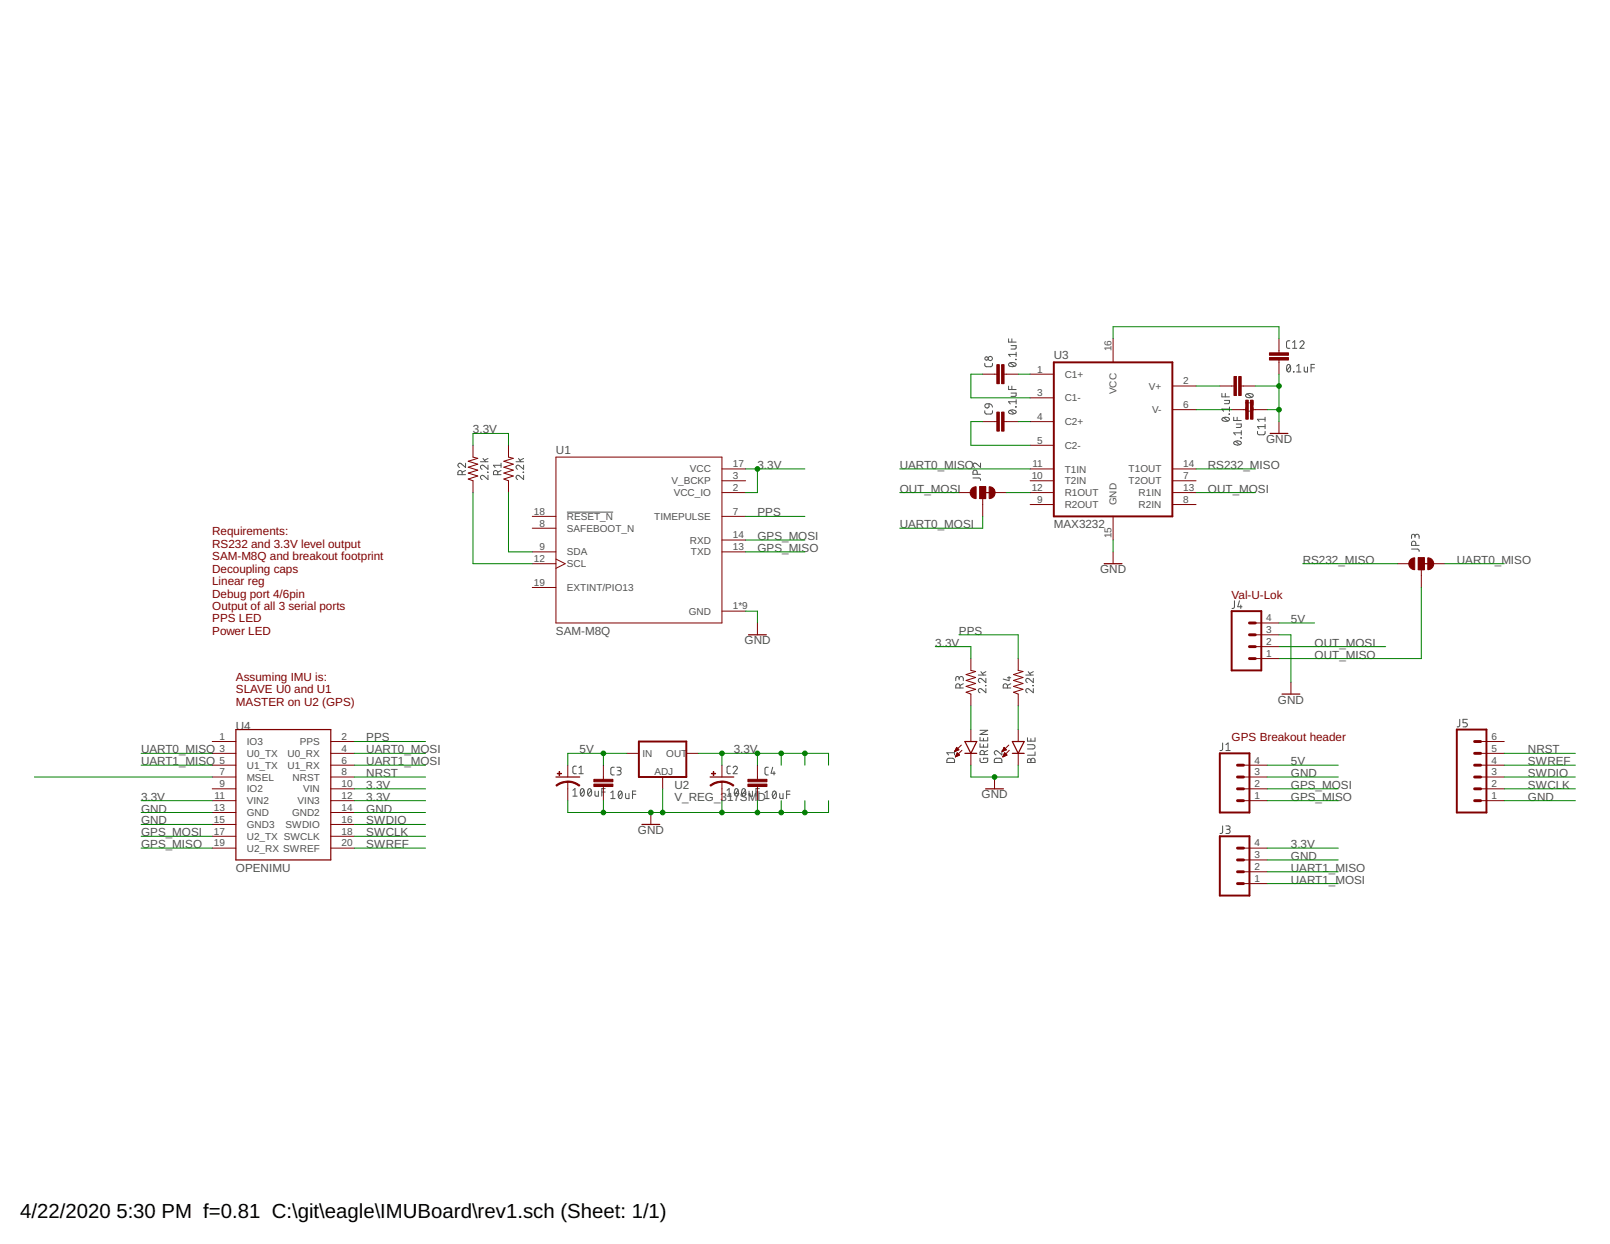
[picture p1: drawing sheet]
<svg xmlns="http://www.w3.org/2000/svg" width="279mm" height="216mm" viewBox="0 0 279 216" stroke-linecap="round" stroke-linejoin="round" font-family="sans-serif">
<g fill="none" stroke="#505050" stroke-width=".17">
<path d="M175 58.8v.6h1.3M175.5 60h.8l-.1 .5-.7 .1M175.6 58.8v.6M223.8 59.1l-.4 .1-.1 .2v.9l.1 .1 .4 .1M224.3 59.4l.4-.3v1.4M225.6 59.4a.36 .36 0 0 1 .5-.2 .36 .36 0 0 1 .1 .5l-.6 .8h.7M83.8 79.6l.5 .5M84.7 79.6l-.6 .3M90 79.6l.4 .5M90.9 79.6l-.7 .3M170.9 63.1v.4l.3 .1h.8l.2-.2v-.3M170.9 71.3v.4l.3 .2 .8-.1 .2-.2v-.3"/>
<path d="M171 70.2l.6-.1v.4a.37 .37 0 0 1-.5 .3 .37 .37 0 0 1-.1-.6zM171.6 70.1l.4 .1 .2 .5M175 67v.6h1.3M175.1 63.1a.82 .82 0 0 1 1.2 .2 .76 .76 0 0 1-1.3 0zM175.1 71.3a.82 .82 0 0 1 1.2 .2 .78 .78 0 0 1-1.3 0zM175.3 63l.7 .6M175.3 71.2l.7 .6M175.5 68.2h.8l-.1 .6h-.7M175.6 67v.6M176.3 62.4h.1M176.3 70.6v.1zM176.3 61.1v.8"/>
<path d="M176.3 69.4v.7M176.3 61.5h-1.3l.3 .4M176.3 69.7h-1.3l.3 .4M212 68.3v.6h1.4M212.1 72.6a.72 .72 0 0 1 1.2 .3 .84 .84 0 0 1-1.3-.1zM212.3 72.5l.8 .6M212.5 69.5h.9l-.1 .5-.8 .1M212.6 68.3v.6M213.3 71.8l.1 .1zM213.4 70.6v.8M213.4 71h-1.4l.3 .4M214.1 72.4v.6h1.3"/>
<path d="M214.2 76.7a.72 .72 0 0 1 1.2 .3 .81 .81 0 0 1-1.3-.1zM214.4 76.6l.7 .6M214.5 73.6h.9l-.1 .5-.8 .1M214.7 72.4v.6M215.3 76h.1zM215.4 74.7v.8M215.4 75.1h-1.3l.3 .4M216.2 70.8v.4l.3 .2 .8-.1 .2-.1v-.4M216.2 68.5a.84 .84 0 0 1 1.3 .2 .8 .8 0 0 1-1.3 0zM216.5 68.4l.7 .5M217.5 69.6v.7M217.5 69.9h-1.3l.3 .4"/>
<path d="M218.2 74.9v.4l.3 .2 .9-.1 .1-.1v-.4M219.5 72.4v.7M219.5 73.7v.7M219.5 74h-1.3l.3 .4M219.5 72.8h-1.3l.3 .3M223.4 63.3l.2-.1a.78 .78 0 0 1 0 1.4 .81 .81 0 0 1-.2-1.3zM223.9 63.5l-.6 .8M224.3 60.5h.7M224.5 64.5l.1 .1zM225 64.6h.8M225 63.5l.4-.3v1.4M226.3 63.7l.1 .8 .1 .1h.4v-.9"/>
<path d="M227.5 63.8h.6M228.1 63.2h-.6v1.4M80.2 82.4v-.4a.37 .37 0 0 0-.4-.3 .37 .37 0 0 0-.3 .3v.4h1.3M80.8 80.4v.7l-.7-.6a.36 .36 0 0 0-.6 .1 .36 .36 0 0 0 .3 .5M80.8 81.7l-.6 .2M83.4 80.1h1.3M84.6 81.9l.1 .1zM84.7 82.5v.7l-.7-.6a.37 .37 0 0 0-.6 .1 .37 .37 0 0 0 .3 .5M84.7 80.7v.7l-.7-.6a.36 .36 0 0 0-.6 .1 .36 .36 0 0 0 .3 .5M86.4 82.4v-.4a.37 .37 0 0 0-.4-.3 .37 .37 0 0 0-.4 .3v.4h1.4M87 81.7l-.6 .2M87 80.8h-1.4l.3 .3"/>
<path d="M87 80.4v.7M89.6 80.1h1.3M90.8 81.9l.1 .1zM90.9 82.5v.7l-.8-.6a.36 .36 0 0 0-.5 .1 .36 .36 0 0 0 .2 .5M90.9 80.7v.7l-.8-.6a.36 .36 0 0 0-.5 .1 .36 .36 0 0 0 .2 .5M98.4 88.9h8M168.8 83h1.2l.2 .4M169.6 82.3v-.3a.37 .37 0 0 0-.4-.4 .37 .37 0 0 0-.4 .4v.3h1.4M170.2 80.4v.7l-.8-.6a.37 .37 0 0 0-.5 .1 .37 .37 0 0 0 .2 .5M245 95.3h1.1l.2 .4M245.6 93.1a.36 .36 0 0 1 .3-.4 .36 .36 0 0 1 .4 .4v.4M245.6 93.3l-.1-.4-.3-.2-.2 .2v.6"/>
<path d="M245.7 94.7v-.4a.37 .37 0 0 0-.4-.4 .37 .37 0 0 0-.3 .4v.4h1.3M166.5 117.8a.36 .36 0 0 1 .3-.4 .36 .36 0 0 1 .4 .4v.3M166.5 118l-.2-.5-.2-.1-.2 .3v.4M166.6 119.4v-.4a.37 .37 0 0 0-.4-.3 .37 .37 0 0 0-.3 .3v.4h1.3M167.2 118.7l-.6 .3M169.8 117.2h1.3M170.2 116.6l.4 .6M171 119h.1zM171.1 119.5v.7l-.7-.6a.36 .36 0 0 0-.6 .1 .36 .36 0 0 0 .3 .5M171.1 117.7v.8l-.7-.7a.37 .37 0 0 0-.6 .2 .37 .37 0 0 0 .3 .5M171.1 116.6l-.6 .3M174.8 119.4v-.4a.37 .37 0 0 0-.3-.3 .37 .37 0 0 0-.4 .3v.4h1.3"/>
<path d="M174.8 117.6h.6M175.1 117.4v.7l-1-.2M175.4 118.7l-.6 .3M178 117.2h1.3M178.4 116.6l.5 .6M179.2 119h.1zM179.3 119.5v.7l-.7-.6a.35 .35 0 0 0-.6 .1 .35 .35 0 0 0 .3 .5M179.3 117.7v.8l-.7-.7a.36 .36 0 0 0-.6 .2 .36 .36 0 0 0 .3 .5M179.3 116.6l-.6 .3M214.2 104.3v1.1l-.1 .2h-.3M215.1 104.3l-.3 1h.7M215.3 105v.6"/>
<path d="M99.4 137.2l.4-.3v1.3M99.4 138.2h.8M100 133h-.4l-.2 .2v.9l.2 .2h.4M100.5 134.3h.7M100.5 133.2l.3-.2v1.3M100.9 136.9h.1a.78 .78 0 0 1 0 1.3 .81 .81 0 0 1-.1-1.3zM101.3 137.2l-.5 .7M102.1 136.9h.2a.78 .78 0 0 1 0 1.3 .81 .81 0 0 1-.2-1.3zM102.6 137.2l-.6 .7M103.3 137.3v.8l.2 .1h.3v-.9M104.4 137.5h.6M105 136.9h-.6v1.3"/>
<path d="M106 137.6l.4-.3v1.3M106 138.6h.7M106.6 133.2h-.4l-.2 .3v.8l.2 .2h.4M107.1 133.2h.4l.3 .2-.2 .3-.4 .1M107.4 133.8a.37 .37 0 0 1 .4 .3 .37 .37 0 0 1-.4 .4h-.3M107.4 137.4l.2-.1a.78 .78 0 0 1 0 1.3 .82 .82 0 0 1-.2-1.2zM107.9 137.6l-.6 .7M108.6 137.7v.7l.2 .2h.4v-.9M109.8 137.9h.5M110.3 137.3h-.5v1.3M126.2 138.2h.7M126.2 137.2l.3-.3v1.3"/>
<path d="M126.7 133h-.4l-.1 .2v.9l.1 .2h.4M127.2 133.2a.35 .35 0 0 1 .5-.2 .35 .35 0 0 1 .1 .5l-.6 .8h.8M127.6 136.9h.2a.78 .78 0 0 1 0 1.3 .83 .83 0 0 1-.2-1.3zM128.1 137.2l-.6 .7M128.9 136.9h.2a.76 .76 0 0 1 0 1.3 .81 .81 0 0 1-.2-1.3zM129.3 137.2l-.5 .7M130 137.3v.7l.2 .2h.4v-.9M131.2 137.5h.6M131.8 136.9h-.6v1.3M132.8 138.6h.7M132.8 137.6l.3-.3v1.3M133.3 133.2h-.4l-.1 .3v.8l.1 .2h.4"/>
<path d="M134.1 133.2l-.3 1h.7M134.2 137.4l.2-.1a.78 .78 0 0 1 0 1.3 .84 .84 0 0 1-.2-1.2zM134.3 133.9v.6M134.7 137.6l-.6 .7M135.3 137.7v.8l.2 .1h.4v-.9M136.5 137.9h.6M137.1 137.3h-.6v1.3M164.4 131.7l1-.1 .3 .4v.3h-1.4zM165.7 130.3v.7M165.7 130.6h-1.4l.3 .4M170.1 131.6v.4l.1 .3h.9l.3-.2v-.5h-.7v.2M170.1 128v.6h1.3v-.6"/>
<path d="M170.1 129.1v.6h1.3v-.6M170.1 126.7h1.3l-1.3 .8h1.3M170.7 128.1v.5M170.7 129.2v.5M170.8 131v-.4a.37 .37 0 0 0-.4-.4 .37 .37 0 0 0-.3 .4v.4h1.3M171.4 130.2l-.6 .3M172.7 131.7l1-.1 .1 .2 .1 .5h-1.3zM173.9 130.3v.7l-.8-.6a.37 .37 0 0 0-.5 .1 .37 .37 0 0 0 .2 .5M178.3 129.2h1a.37 .37 0 0 1 .3 .4 .37 .37 0 0 1-.3 .4h-1M178.3 128v.6h1.3v-.6M178.4 131.7h.4l.1 .3a.36 .36 0 0 1 .4-.4 .36 .36 0 0 1 .3 .4v.3h-1.3zM178.9 128.2v.4"/>
<path d="M178.9 132v.3M179.6 130.5v.6h-1.3M212.2 128.9v1.2l-.5 .2M212.7 130.3h.8M212.7 129.2l.4-.3v1.4M253.3 124.8v1.2l-.4 .2M254.6 124.8h-.7v.6h.4a.36 .36 0 0 1 .3 .4 .36 .36 0 0 1-.3 .4h-.4M212.2 143.3v1.2l-.5 .2M212.7 143.3h.5l.3 .3-.2 .3h-.4M213.1 143.9a.36 .36 0 0 1 .4 .4 .36 .36 0 0 1-.4 .4h-.4"/>
<circle cx="171.2" cy="62.2" r=".29"/>
<circle cx="171.9" cy="62.2" r=".37"/>
</g>
<g fill="none" stroke="#800000" stroke-width=".17">
<path d="M193.2 58.8v4.1M222 58.8v2.4M82.1 77.3v2l.8 .2-1.6 .6 1.6 .5-1.6 .5 1.6 .5-1.6 .5 1.6 .5-1.6 .5 .8 .3v2.1M88.2 77.3v2l.9 .2-1.7 .6 1.7 .5-1.7 .5 1.7 .5-1.7 .5 1.7 .5-1.7 .5 .8 .3v2.1M96.5 79.3h28.8v28.8h-28.8zM170.5 64.9h2.5M170.5 73.2h2.5M174.2 64.9h2.5M174.2 73.2h2.5M178.8 64.9h4.1M178.8 69h4.1M178.8 73.2h4.1"/>
<path d="M178.8 77.3h4.1M203.5 67h4.1M203.5 71.1h4.1M211.7 67h2.4M213.7 71.1h2.5M215.4 67h2.4M217.4 71.1h2.5M222 62.5v2.4M222 73.2v2M92.4 89.6h4.1M92.4 91.7h4.1M92.4 95.8h4.1"/>
<path d="M92.4 97.8h4.1M96.5 97l1.6 .8-1.6 .8M125.3 85.5h4.1M125.3 83.4h4.1M125.3 89.6h4.1M125.3 95.8h4.1M125.3 93.7h4.1M125.3 81.4h4.1M166.4 85.5h2.1M170 84.5h1v2h-1zM170.5 86.5v3.1M172.6 85.5h2"/>
<path d="M178.8 85.5h4.1M178.8 83.4h4.1M178.8 81.4h4.1M178.8 87.6h4.1M193.2 89.6v4.1M193.2 95.8v2M203.5 85.5h4.1M203.5 83.4h4.1M203.5 81.4h4.1M203.5 87.6h4.1M242.5 97.8h2.1M246.1 96.8h1.1v2.1h-1.1z"/>
<path d="M246.7 98.9v3.1M248.7 97.8h2.1M92.4 102h4.1M125.3 106.1h4.1M131.4 108.1v2.1M168.5 114.3v2.1l.8 .1-1.6 .6 1.6 .5-1.6 .5 1.6 .5-1.6 .5 1.6 .5-1.6 .5 .8 .4v2M176.7 114.3v2.1l.8 .1-1.6 .6 1.6 .5-1.6 .5 1.6 .5-1.6 .5 1.6 .5-1.6 .5 .8 .4v2M217.8 108.1h4.2M217.8 114.3h4.2M217.8 112.2h4.2M217.8 110.2h4.2M224 118.4v2.1"/>
<path d="M36.8 130.7h4.1M36.8 128.7h4.1M36.8 132.8h4.1M36.8 134.9h4.1M36.8 136.9h4.1M36.8 139h4.1M57.4 130.7h4.1M57.4 128.7h4.1M57.4 132.8h4.1M57.4 134.9h4.1M57.4 136.9h4.1M57.4 139h4.1"/>
<path d="M98.5 132.8v2.1M98.5 135.7v3.3M104.7 132.8v2.5M104.7 136.5v2.5M108.8 130.7h2.1M115 134.9v2M119.1 130.7h2.1M125.3 132.8v2.1M125.3 135.7v3.3M131.4 132.8v2.5M131.4 136.5v2.5M165.7 130.4v.1"/>
<path d="M165.7 130.3h.2M165.8 130.2h.3M165.8 130.2h.5M165.8 131.3h.1M165.8 131.3h.3M165.9 130.1h.4M165.9 131.2h.4M165.9 130h.4M165.9 131.1h.6M165.9 129.9h.3M166 131h.5M166 129.8h.1"/>
<path d="M166 129.7l.4 .4-.7 .3zM166 130.9h.4M166.1 130.8h.2M166.1 130.7h.1M166.1 130.6l.4 .4-.7 .4zM166.8 129.3l-1.1 1.1M166.9 130.2l-1.1 1.2M168.5 126.6v2.1M168.5 130.7v2.1M172.6 134.9v2M173.9 130.4h.1M174 130.3h.2"/>
<path d="M174 130.2h.4M174 131.3h.1M174.1 130.2h.5M174.1 131.3h.2M174.1 130.1h.5M174.1 131.2h.4M174.1 130h.4M174.2 129.9h.2M174.2 131.1h.5M174.2 129.8h.1M174.2 131h.5M174.2 130.9h.4"/>
<path d="M174.2 129.7l.4 .4-.7 .3zM174.3 130.8h.2M174.3 130.7h.1M174.3 130.6l.5 .4-.8 .4zM175.1 129.3l-1.2 1.1M175.2 130.2l-1.2 1.2M176.7 126.6v2.1M176.7 130.7v2.1M215.8 132.8h4.1M215.8 134.9h4.1M215.8 136.9h4.1M215.8 139h4.1"/>
<path d="M256.9 130.7h4.1M256.9 128.7h4.1M256.9 132.8h4.1M256.9 134.9h4.1M256.9 136.9h4.1M256.9 139h4.1M36.8 141h4.1M36.8 143.1h4.1M36.8 145.1h4.1M36.8 147.2h4.1M57.4 141h4.1M57.4 143.1h4.1"/>
<path d="M57.4 145.1h4.1M57.4 147.2h4.1M112.9 141v2.1M215.8 147.2h4.1M215.8 153.4h4.1M215.8 151.3h4.1M215.8 149.2h4.1"/>
</g>
<g fill="none" stroke="#800000" stroke-width=".21">
<path d="M220.4 75.2h3.1M170.5 85.5h2.1M191.6 97.8h3.1M246.7 97.8h2M129.9 110.2h3.1M40.9 126.6h16.5v22.6h-16.5zM96.5 134.9h4.1M123.2 134.9h4.1M167.4 128.7h2.1l-1 2zM167.4 130.7h2.1M171 136.9h3.1M175.7 130.7h2"/>
<path d="M175.7 128.7h2l-1 2zM222.5 120.5h3.1M111.4 143.1h3.1"/>
</g>
<g fill="#800000" stroke="#800000" stroke-width=".17">
<path d="M98.5 135.6l1.1 .1 1 .6-.1 .1-1.1-.5-.9-.1z" fill-rule="evenodd"/>
<path d="M96.5 136.3l1-.6 1-.1v.2l-1.2 .2-.7 .4z" fill-rule="evenodd"/>
<path d="M125.3 135.6l1.1 .1 1 .6-.2 .1-1.1-.5-.8-.1z" fill-rule="evenodd"/>
<path d="M123.2 136.3l1-.6 1.1-.1v.2l-1.2 .2-.8 .4z" fill-rule="evenodd"/>
<path d="M171.7 84.5a1.03 1.03 0 0 1 1 1 1.03 1.03 0 0 1-1 1z" fill-rule="evenodd"/>
<path d="M168.7 84.7l.7-.2v2a1.03 1.03 0 0 1-1-.6 1.03 1.03 0 0 1 .3-1.2z" fill-rule="evenodd"/>
<path d="M247.8 96.8a1.03 1.03 0 0 1 1 1 1.03 1.03 0 0 1-1 1.1z" fill-rule="evenodd"/>
<path d="M244.8 97l.7-.2v2.1a1.03 1.03 0 0 1-1-.7 1.03 1.03 0 0 1 .3-1.2z" fill-rule="evenodd"/>
</g>
<g fill="#800000" stroke="#800000" stroke-width=".17">
<path d="M96.7 134.2l.7 .1z"/>
<path d="M97 133.9l.1 .7z"/>
<path d="M123.5 134.2l.7 .1z"/>
<path d="M123.8 133.9l.1 .7z"/>
<path d="M103.1 136.1h3.3v.4h-3.3z"/>
<path d="M103.1 135.3h3.3v.4h-3.3z"/>
<path d="M129.8 136.1h3.3v.4h-3.3z"/>
<path d="M129.8 135.3h3.3v.4h-3.3z"/>
<path d="M173.8 63.3h.4v3.3h-.4z"/>
<path d="M173 63.3h.4v3.3h-.4z"/>
<path d="M173.8 71.5h.4v3.3h-.4z"/>
<path d="M173 71.5h.4v3.3h-.4z"/>
<path d="M214.1 65.3h.5v3.3h-.5z"/>
<path d="M215 65.3h.4v3.3h-.4z"/>
<path d="M216.2 69.4h.4v3.3h-.4z"/>
<path d="M217 69.4h.4v3.3h-.4z"/>
<path d="M220.3 62.1h3.3v.4h-3.3z"/>
<path d="M220.3 61.2h3.3v.5h-3.3z"/>
<path d="M170 84.5h1v2h-1z"/>
<path d="M246.1 96.8h1.1v2.1h-1.1z"/>
</g>
<path d="M182.9 62.9h20.6v26.7h-20.6zM213.7 106.1h5.2v10.3h-5.2zM110.9 128.7h8.2v6.2h-8.2zM211.7 130.7h5.1v10.3h-5.1zM252.8 126.6h5.2v14.4h-5.2zM211.7 145.1h5.1v10.3h-5.1z" fill="none" stroke="#800000" stroke-width=".34"/>
<g fill="none" stroke="#800000" stroke-width=".51">
<path d="M216.8 110.2h1M216.8 112.2h1M216.8 114.3h1M216.8 108.1h1M214.8 134.9h1M214.8 136.9h1M214.8 139h1M214.8 132.8h1M255.9 134.9h1M255.9 136.9h1M255.9 139h1M255.9 132.8h1"/>
<path d="M255.9 130.7h1M255.9 128.7h1M214.8 149.2h1M214.8 151.3h1M214.8 153.4h1M214.8 147.2h1"/>
</g>
<g fill="none" stroke="#008000" stroke-width=".17">
<path d="M193.2 58.8v-2.1h28.8v2.1M82.1 77.3v-2.1h6.1v2.1M170.5 64.9h-2v4.1h10.3M170.5 73.2h-2v4.1h10.3M176.7 64.9h2.1M176.7 73.2h2.1M207.6 67h4.1M207.6 71.1h6.1M217.8 67h4.2M219.9 71.1h2.1M222 64.9v8.3M82.1 85.5v12.3h10.3"/>
<path d="M88.2 85.5v10.3h4.2M129.4 89.6h10.3M129.4 93.7h10.3M129.4 95.8h10.3M129.4 81.4h10.3M131.4 81.4v4.1h-2M156.1 81.4h22.7M156.1 85.5h10.3M170.5 89.6v2.1h-14.4M174.6 85.5h4.2M193.2 93.7v2.1M207.6 81.4h10.2"/>
<path d="M207.6 85.5h10.2M226.1 97.8h16.4M250.8 97.8h10.2M129.4 106.1h2v2M162.3 112.2h6.2v2.1M166.4 110.2h10.3v4.1M222 110.2h2v8.2M222 112.2h18.5M222 108.1h6.1M246.7 102v12.3h-24.7M6 134.9h30.8M24.5 132.8h12.3"/>
<path d="M24.5 139h12.3M24.5 130.7h12.3M61.5 128.7h12.4M61.5 132.8h12.4M61.5 134.9h12.4M61.5 139h12.4M61.5 136.9h12.4M61.5 130.7h12.4M98.5 139v2h45.3v-2M104.7 130.7v2.1M104.7 139v2M108.8 130.7h-10.3v2.1"/>
<path d="M115 136.9v4.1M121.2 130.7h22.6v2.1M125.3 130.7v2.1M125.3 139v2M131.4 130.7v2.1M131.4 139v2M135.6 130.7v2.1M135.6 139v2M139.7 130.7v2.1M139.7 139v2M168.5 132.8v2.1h8.2v-2.1M168.5 122.5v4.1"/>
<path d="M176.7 122.5v4.1M219.9 132.8h12.3M219.9 134.9h12.3M219.9 139h12.3M219.9 136.9h12.3M261 132.8h12.4M261 134.9h12.4M261 139h12.4M261 136.9h12.4M261 130.7h12.4M24.5 141h12.3M24.5 143.1h12.3"/>
<path d="M24.5 145.1h12.3M24.5 147.2h12.3M61.5 141h12.4M61.5 143.1h12.4M61.5 145.1h12.4M61.5 147.2h12.4M219.9 151.3h12.3M219.9 149.2h12.3M219.9 147.2h12.3M219.9 153.4h12.3"/>
</g>
<g fill="#008000" stroke="#008000" stroke-width=".17">
<circle cx="139.7" cy="141" r=".4"/>
<circle cx="135.6" cy="141" r=".4"/>
<circle cx="131.4" cy="141" r=".4"/>
<circle cx="125.3" cy="141" r=".4"/>
<circle cx="115" cy="141" r=".4"/>
<circle cx="104.7" cy="141" r=".4"/>
<circle cx="112.9" cy="141" r=".4"/>
<circle cx="172.6" cy="134.9" r=".4"/>
<circle cx="222" cy="71.1" r=".4"/>
<circle cx="222" cy="67" r=".4"/>
<circle cx="131.4" cy="81.4" r=".4"/>
<circle cx="125.3" cy="130.7" r=".4"/>
<circle cx="131.4" cy="130.7" r=".4"/>
<circle cx="135.6" cy="130.7" r=".4"/>
<circle cx="139.7" cy="130.7" r=".4"/>
<circle cx="104.7" cy="130.7" r=".4"/>
</g>
<g font-size="3.5">
<text x="3.5" y="211.4">4/22/2020</text>
<text x="20.2" y="211.4">5:30 PM f=0.81 C:\git\eagle\IMUBoard\rev1.sch (Sheet: 1/1)</text>
</g>
<g font-size="2" fill="#505050">
<text x="182.9" y="62.4">U3</text>
<text x="82.1" y="75.2">3.3V</text>
<text x="219.7" y="76.9">GND</text>
<text x="96.5" y="78.7">U1</text>
<text x="131.5" y="81.4">3.3V</text>
<text x="156.1" y="81.4">UART0_MISO</text>
<text x="209.6" y="81.4">RS232_MISO</text>
<text x="131.5" y="89.6">PPS</text>
<text x="156.1" y="85.5">OUT_MOSI</text>
<text x="209.6" y="85.5">OUT_MOSI</text>
<text x="131.5" y="93.7">GPS_MOSI</text>
<text x="131.5" y="95.8">GPS_MISO</text>
<text x="156.1" y="91.7">UART0_MOSI</text>
<text x="182.9" y="91.7">MAX3232</text>
<text x="190.9" y="99.5">GND</text>
<text x="226.1" y="97.8">RS232_MISO</text>
<text x="252.8" y="97.8">UART0_MISO</text>
<text x="96.5" y="110.2">SAM-M8Q</text>
<text x="129.2" y="111.8">GND</text>
<text x="162.3" y="112.2">3.3V</text>
<text x="166.4" y="110.2">PPS</text>
<text x="224" y="108.1">5V</text>
<text x="228.1" y="112.2">OUT_MOSI</text>
<text x="228.1" y="114.3">OUT_MISO</text>
<text x="221.8" y="122.1">GND</text>
<text x="24.5" y="130.7">UART0_MISO</text>
<text x="40.9" y="126.6">U4</text>
<text x="63.6" y="128.7">PPS</text>
<text x="63.6" y="130.7">UART0_MOSI</text>
<text x="100.6" y="130.7">5V</text>
<text x="127.3" y="130.7">3.3V</text>
<text x="265.2" y="130.7">NRST</text>
<text x="24.5" y="132.8">UART1_MISO</text>
<text x="63.6" y="134.9">NRST</text>
<text x="63.6" y="132.8">UART1_MOSI</text>
<text x="63.6" y="136.9">3.3V</text>
<text x="117.1" y="136.9">U2</text>
<text x="224" y="134.9">GND</text>
<text x="224" y="136.9">GPS_MOSI</text>
<text x="224" y="132.8">5V</text>
<text x="265.2" y="136.9">SWCLK</text>
<text x="265.2" y="134.9">SWDIO</text>
<text x="265.2" y="132.8">SWREF</text>
<text x="24.5" y="141">GND</text>
<text x="24.5" y="143.1">GND</text>
<text x="24.5" y="139">3.3V</text>
<text x="63.6" y="141">GND</text>
<text x="63.6" y="143.1">SWDIO</text>
<text x="63.6" y="139">3.3V</text>
<text x="117.1" y="139">V_REG_317SMD</text>
<text x="170.3" y="138.6">GND</text>
<text x="224" y="139">GPS_MISO</text>
<text x="265.2" y="139">GND</text>
<text x="24.5" y="145.1">GPS_MOSI</text>
<text x="24.5" y="147.2">GPS_MISO</text>
<text x="63.6" y="145.1">SWCLK</text>
<text x="63.6" y="147.2">SWREF</text>
<text x="110.7" y="144.7">GND</text>
<text x="224" y="149.2">GND</text>
<text x="224" y="147.2">3.3V</text>
<text x="40.9" y="151.3">OPENIMU</text>
<text x="224" y="151.3">UART1_MISO</text>
<text x="224" y="153.4">UART1_MOSI</text>
</g>
<g font-size="2" fill="#800000">
<text x="36.8" y="92.9">Requirements:</text>
<text x="36.8" y="95.1">RS232 and 3.3V level output</text>
<text x="36.8" y="97.2">SAM-M8Q and breakout footprint</text>
<text x="36.8" y="99.4">Decoupling caps</text>
<text x="36.8" y="101.5">Linear reg</text>
<text x="36.8" y="103.7">Debug port 4/6pin</text>
<text x="36.8" y="105.9">Output of all 3 serial ports</text>
<text x="213.7" y="104">Val-U-Lok</text>
<text x="36.8" y="108">PPS LED</text>
<text x="36.8" y="110.2">Power LED</text>
<text x="40.9" y="118.2">Assuming IMU is:</text>
<text x="40.9" y="120.4">SLAVE U0 and U1</text>
<text x="40.9" y="122.5">MASTER on U2 (GPS)</text>
<text x="213.7" y="128.7">GPS Breakout header</text>
</g>
<g font-size="1.7" fill="#505050">
<text x="180" y="64.6">1</text>
<text x="184.8" y="65.6">C1+</text>
<text x="192.9" y="61" transform="rotate(-90 192.9 61)">16</text>
<text x="180" y="68.8">3</text>
<text x="184.8" y="69.7">C1-</text>
<text x="193.8" y="68.4" transform="rotate(-90 193.8 68.4)">VCC</text>
<text x="199.4" y="67.6">V+</text>
<text x="199.9" y="71.7">V-</text>
<text x="205.3" y="66.7">2</text>
<text x="205.3" y="70.8">6</text>
<text x="180" y="72.9">4</text>
<text x="180" y="77">5</text>
<text x="184.8" y="73.8">C2+</text>
<text x="184.8" y="77.9">C2-</text>
<text x="119.7" y="82">VCC</text>
<text x="127.2" y="83.2">3</text>
<text x="127.2" y="81.1">17</text>
<text x="179" y="83.2">10</text>
<text x="179.2" y="81.1">11</text>
<text x="184.8" y="82">T1IN</text>
<text x="195.9" y="82">T1OUT</text>
<text x="205.3" y="81.1">14</text>
<text x="205.3" y="83.2">7</text>
<text x="92.6" y="89.3">18</text>
<text x="116.5" y="84.1">V_BCKP</text>
<text x="116.9" y="86.1">VCC_IO</text>
<text x="127.2" y="85.2">2</text>
<text x="127.2" y="89.3">7</text>
<text x="179" y="85.2">12</text>
<text x="180" y="87.3">9</text>
<text x="184.8" y="84.1">T2IN</text>
<text x="184.8" y="86.1">R1OUT</text>
<text x="184.8" y="88.2">R2OUT</text>
<text x="193.8" y="87.7" transform="rotate(-90 193.8 87.7)">GND</text>
<text x="195.9" y="84.1">T2OUT</text>
<text x="197.6" y="86.1">R1IN</text>
<text x="197.6" y="88.2">R2IN</text>
<text x="205.3" y="85.2">13</text>
<text x="205.3" y="87.3">8</text>
<text x="93.6" y="91.4">8</text>
<text x="93.6" y="95.5">9</text>
<text x="98.4" y="92.3">SAFEBOOT_N</text>
<text x="98.4" y="90.2">RESET_N</text>
<text x="113.5" y="90.2">TIMEPULSE</text>
<text x="119.7" y="94.3">RXD</text>
<text x="127.2" y="95.5">13</text>
<text x="127.2" y="93.4">14</text>
<text x="192.9" y="93.5" transform="rotate(-90 192.9 93.5)">15</text>
<text x="92.6" y="97.6">12</text>
<text x="92.6" y="101.7">19</text>
<text x="98.4" y="96.4">SDA</text>
<text x="98.4" y="98.5">SCL</text>
<text x="119.9" y="96.4">TXD</text>
<text x="98.4" y="102.6">EXTINT/PIO13</text>
<text x="119.5" y="106.7">GND</text>
<text x="127.2" y="105.8">1*9</text>
<text x="219.7" y="107.8">4</text>
<text x="219.7" y="111.9">2</text>
<text x="219.7" y="109.9">3</text>
<text x="219.7" y="114">1</text>
<text x="38.1" y="128.4">1</text>
<text x="38.1" y="130.5">3</text>
<text x="42.8" y="129.3">IO3</text>
<text x="42.8" y="131.4">U0_TX</text>
<text x="49.9" y="131.4">U0_RX</text>
<text x="52" y="129.3">PPS</text>
<text x="59.3" y="130.5">4</text>
<text x="59.3" y="128.4">2</text>
<text x="111.5" y="131.4">IN</text>
<text x="115.6" y="131.4">OUT</text>
<text x="258.8" y="130.5">5</text>
<text x="258.8" y="128.4">6</text>
<text x="38.1" y="132.5">5</text>
<text x="38.1" y="134.6">7</text>
<text x="38.1" y="136.6">9</text>
<text x="42.8" y="133.4">U1_TX</text>
<text x="42.8" y="135.5">MSEL</text>
<text x="42.8" y="137.5">IO2</text>
<text x="49.9" y="133.4">U1_RX</text>
<text x="50.8" y="135.5">NRST</text>
<text x="52.6" y="137.5">VIN</text>
<text x="59.3" y="136.6">10</text>
<text x="59.3" y="134.6">8</text>
<text x="59.3" y="132.5">6</text>
<text x="113.6" y="134.4">ADJ</text>
<text x="217.7" y="136.6">2</text>
<text x="217.7" y="134.6">3</text>
<text x="217.7" y="132.5">4</text>
<text x="258.8" y="136.6">2</text>
<text x="258.8" y="134.6">3</text>
<text x="258.8" y="132.5">4</text>
<text x="37.1" y="140.7">13</text>
<text x="37.1" y="142.8">15</text>
<text x="37.2" y="138.7">11</text>
<text x="42.8" y="139.6">VIN2</text>
<text x="42.8" y="141.6">GND</text>
<text x="42.8" y="143.7">GND3</text>
<text x="49.5" y="143.7">SWDIO</text>
<text x="50.7" y="141.6">GND2</text>
<text x="51.6" y="139.6">VIN3</text>
<text x="59.3" y="142.8">16</text>
<text x="59.3" y="140.7">14</text>
<text x="59.3" y="138.7">12</text>
<text x="217.7" y="138.7">1</text>
<text x="258.8" y="138.7">1</text>
<text x="37.1" y="144.8">17</text>
<text x="37.1" y="146.9">19</text>
<text x="42.8" y="145.8">U2_TX SWCLK</text>
<text x="42.8" y="147.8">U2_RX SWREF</text>
<text x="59.3" y="146.9">20</text>
<text x="59.3" y="144.8">18</text>
<text x="217.7" y="149">3</text>
<text x="217.7" y="146.9">4</text>
<text x="217.7" y="153.1">1</text>
<text x="217.7" y="151">2</text>
</g>
</svg>
